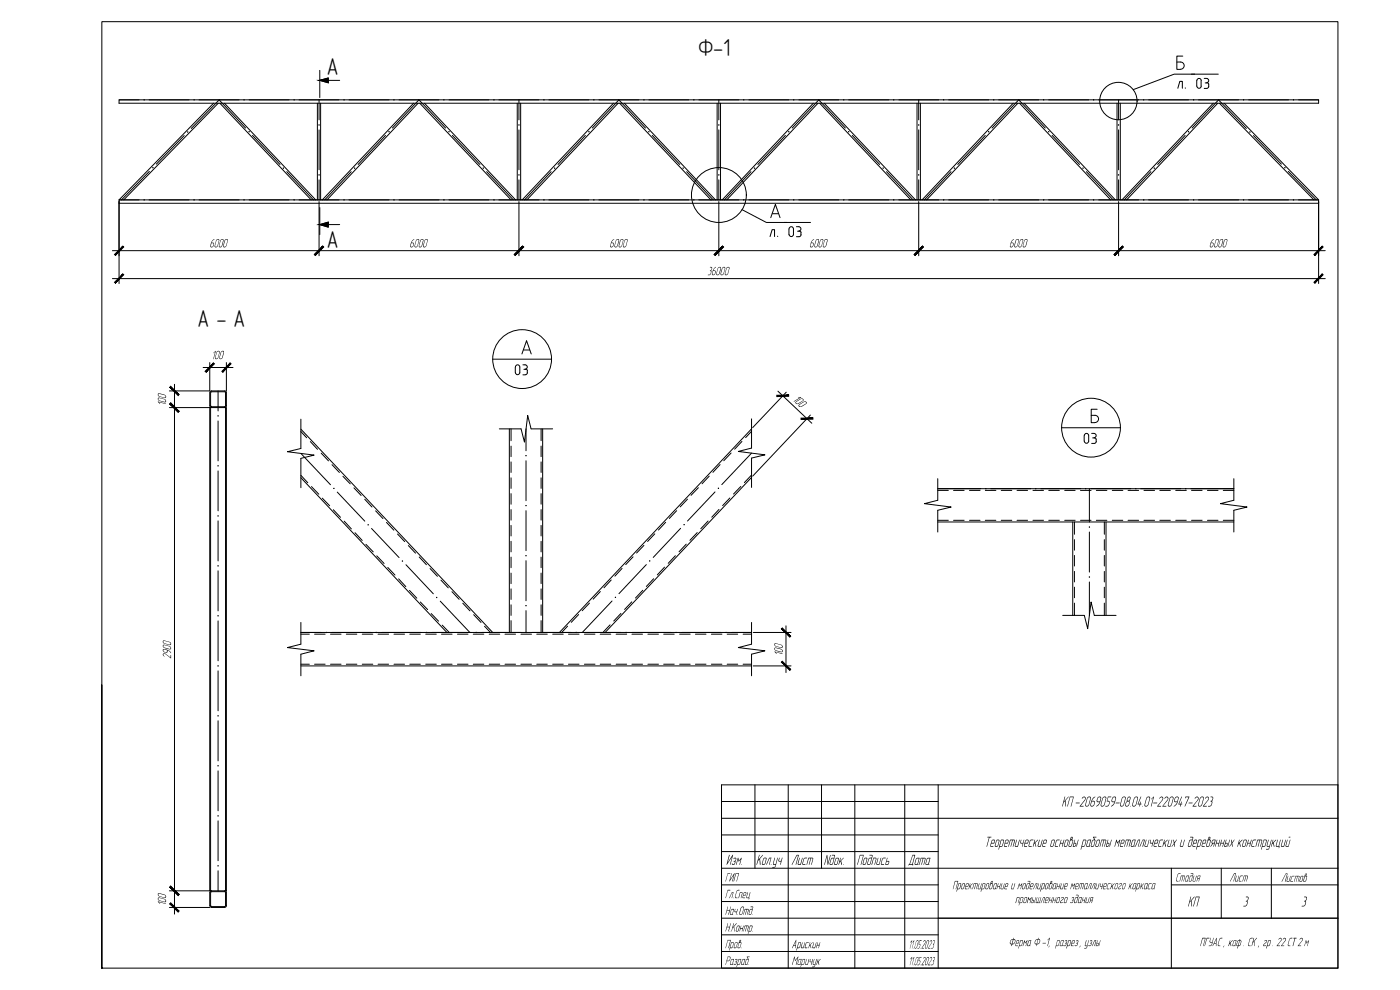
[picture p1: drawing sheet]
<svg xmlns="http://www.w3.org/2000/svg" width="420mm" height="297mm" viewBox="0 0 420 297" stroke-linecap="round" stroke-linejoin="round" font-family="sans-serif">
<!-- layer: 0 -->
<g fill="none" stroke="#000" stroke-width=".3">
<path d="M35.7 30h360v1h-210.2M41.7 30h-6v1h149.8l-27.4 29M44.7 30h12M59.7 30h12.1M64.1 31l-28.4 29h186M65.5 31l-28.4 29M65.7 30l8 8.4M65.8 30l-8.4 8.6M66 31l27.4 29M67.4 31l27.3 29M74.8 30h11.9M89.7 30h12"/>
<path d="M95.2 31v29M95.8 30v6M95.8 39v12M96 24.1l2.5-.7v1.4zM96 21.1v8.2M96.2 31v29M98.5 24.1h3.4M104.7 30h12.1M117.8 38.4l7.9-8.4 8 8.4M119.8 30h11.9M124.1 31l-27.4 29M125.5 31l-27.4 29"/>
<path d="M126 31l27.4 29M127.4 31l27.3 29M134.7 30h12M149.7 30h12.1M155.2 31v29M155.7 30v6M155.7 39v12M156.3 31v29M164.7 30h12M179.7 30h12M184.1 31l-27.4 29M185.7 30l8 8.4"/>
<path d="M185.8 30l-8 8.4M186 31l27.4 29M187.4 31l27.3 29M194.7 30h12M209.7 30h12M215.2 31v29M215.7 30v6M215.7 39v12M216.2 31v29M244.1 31l-27.4 29M245.5 31l-27.4 29M366 31l28.3 29"/>
<path d="M367.4 31l28.3 29h-6M374.7 30h12M389.7 30h6M41.7 60h-6v1h360v-1h-182.3M44.8 51.4l-8.4 8.6M55.3 40.7l-8.4 8.6M75.8 40.6l8.2 8.7M86.1 51.5l8 8.5M95.8 54v6M105.4 51.5l-7.9 8.5M115.7 40.6l-8.2 8.7M135.8 40.6l8.2 8.7"/>
<path d="M146 51.5l8.1 8.5M155.7 54v6M165.4 51.5l-8 8.5M175.7 40.6l-8.2 8.7M195.7 40.6l8.3 8.7M206.1 51.5l7.9 8.5M215.7 54v6M225.4 51.5l-8 8.5M374.7 60h12M386.6 51.4l8.4 8.6M96 67.4l2.5-.7v1.4zM96 62.3v8.1"/>
<path d="M98.5 67.4h3.4M62.9 117.8v4M63 117.8l.5-.5 4.2 .1 .2 .4v4l-.4 .4M63.2 117.8v4M63.2 117.8l.3-.3h4l.2 .3-.1 4.1-4.1 .1-.3-.2M65.4 117.3v6M62.9 122.3h5v145h-5zM63 121.8l.5 .4M63.2 122.3v145M65.4 126.3v12M67.7 122.3v145M90.3 125.8v8.8l-4 .9 8 1.1-4 .9v8.8"/>
<path d="M90.3 129.5l1.7 1.8M90.3 128.8l57.6 61M90.3 136l8.9 9.4M93.1 132.5l2.2 2.3M96.4 136l2.2 2.3M99.7 139.4l2.2 2.4M149.9 128.7h6.5l1 4 1-8 1 4h6.5M152.9 128.7v61.1M153.4 128.7v3.5M153.4 133.8v3.2M153.4 138.6v3.2M157.9 128.7v6.5"/>
<path d="M157.9 138.2v12M162.4 128.7v3.5M162.4 133.8v3.2M162.4 138.6v3.2M162.9 128.7v61.1M216.1 139.4l-2.1 2.3M219.4 135.9l-2.2 2.3M222.7 132.4l-2.2 2.4M225.6 125.7v8.7l-4 1.1 8 1-4 .9v8.8M225.6 129.4l-1.8 1.9M225.6 128.7l-57.7 61.1M225.6 136l-9 9.4"/>
<path d="M65.4 141.3v12M65.4 156.3v12M90.3 142.6l2.1 2.3M90.3 143.3l43.8 46.5M93.5 146l2.2 2.3M96.7 149.5l2.2 2.3M100 152.9l2.2 2.3M101.2 147.6l8.3 8.8M102.9 142.9l2.2 2.3M103.3 156.4l2.2 2.3M106.2 146.4l2.2 2.3M106.6 159.8l2.1 2.4"/>
<path d="M109.5 149.8l2.1 2.3M111.5 158.6l8.3 8.7M112.7 153.3l2.2 2.3M116 156.7l2.2 2.4M153.4 143.4v3.1M153.4 148.1v3.2M153.4 152.9v3.2M153.4 157.6v3.2M157.9 153.2v12M162.4 143.4v3.1M162.4 148.1v3.2M162.4 152.9v3.2"/>
<path d="M162.4 157.6v3.2M199.8 156.7l-2.2 2.3M203.1 153.2l-2.2 2.4M204.3 158.5l-8.3 8.7M206.3 149.8l-2.2 2.3M209.3 159.8l-2.2 2.3M209.6 146.3l-2.2 2.3M212.5 156.3l-2.2 2.4M212.9 142.9l-2.2 2.2M214.6 147.6l-8.3 8.7M215.8 152.9l-2.2 2.3M219 149.4l-2.1 2.3"/>
<path d="M222.3 146l-2.2 2.2M225.6 142.5l-2.2 2.3M225.6 143.2l-44 46.6M281.4 143.6v6.5l-3.9 1 8 1-4.1 1v6.5M281.4 156.1h3.2M281.4 147.1h3.2M281.4 156.6h88.9M281.4 146.6h88.9M286.2 156.1h3.1M286.2 147.1h3.1M291 156.1h3.1M291 147.1h3.1"/>
<path d="M295.7 156.1h3.2M295.7 147.1h3.2M300.5 156.1h3.2M300.5 147.1h3.2M305.2 156.1h3.2M305.2 147.1h3.2M310 156.1h3.2M310 147.1h3.2M314.7 156.1h3.2M314.7 147.1h3.2M319.5 156.1h3.2M319.5 147.1h3.2"/>
<path d="M321.9 156.6v28M322.5 156.6v3.7M324.3 156.1h3.1M324.3 147.1h3.1M326.9 146.6v10M326.9 159.6v12M329 156.1h3.2M329 147.1h3.2M331.4 156.6v3.7M331.9 156.6v28M333.8 156.1h3.2M333.8 147.1h3.2"/>
<path d="M338.5 156.1h3.2M338.5 147.1h3.2M343.3 156.1h3.2M343.3 147.1h3.2M348.1 156.1h3.1M348.1 147.1h3.1M352.8 156.1h3.2M352.8 147.1h3.2M357.6 156.1h3.2M357.6 147.1h3.2M362.4 156.1h3.1M362.4 147.1h3.1"/>
<path d="M367.1 156.1h3.2M367.1 147.1h3.2M370.3 143.6v6.5l-4 1 8 1-4 1v6.5M65.4 171.3v12M109.8 163.3l2.2 2.3M113.1 166.8l2.2 2.3M116.4 170.3l2.1 2.2M119.3 160.2l2.2 2.3M119.6 173.7l2.2 2.3M121.8 169.4l8.2 8.8M122.6 163.7l2.1 2.3M122.9 177.2l2.2 2.3"/>
<path d="M125.8 167.1l2.2 2.3M129.1 170.6l2.2 2.3M132.3 174.1l2.2 2.3M135.6 177.5l2.2 2.3M153.4 162.4v3.2M153.4 167.2v3.1M153.4 171.9v3.2M153.4 176.7v3.2M157.9 168.2v12M162.4 162.4v3.2M162.4 167.2v3.1M162.4 171.9v3.2"/>
<path d="M162.4 176.7v3.2M180.2 177.5l-2.2 2.3M183.4 174l-2.1 2.3M186.7 170.5l-2.2 2.4M190 167.1l-2.2 2.3M192.9 177.1l-2.2 2.3M193.3 163.6l-2.2 2.3M194 169.4l-8.2 8.7M196.2 173.6l-2.2 2.4M196.5 160.2l-2.1 2.3M199.4 170.2l-2.1 2.3M202.7 166.7l-2.2 2.3"/>
<path d="M206 163.3l-2.2 2.3M322.5 161.9v3.2M322.5 166.7v3.1M322.5 171.4v3.2M322.5 176.2v3.2M326.9 174.6v10M331.4 161.9v3.2M331.4 166.7v3.1M331.4 171.4v3.2M331.4 176.2v3.2M65.4 186.3v12M90.3 186.8v6.5l-4 1 8 1-4 1v6.5"/>
<path d="M90.3 199.3h2.5M90.3 190.3h2.5M90.3 199.8h135.3M90.3 189.8h135.3M94.4 199.3h3.2M94.4 190.3h3.2M99.2 199.3h3.2M99.2 190.3h3.2M103.9 199.3h3.2M103.9 190.3h3.2M108.7 199.3h3.2M108.7 190.3h3.2"/>
<path d="M113.5 199.3h3.1M113.5 190.3h3.1M118.2 199.3h3.2M118.2 190.3h3.2M123 199.3h3.2M123 190.3h3.2M126.2 180.6l2.2 2.3M127.8 199.3h3.1M127.8 190.3h3.1M129.4 184.1l2.2 2.3M132.1 180.4l8.9 9.4M132.5 199.3h3.2"/>
<path d="M132.5 190.3h3.2M132.7 187.6l2.1 2.2M137.3 199.3h3.2M137.3 190.3h3.2M138.9 181l2.2 2.3M142 199.3h3.2M142 190.3h3.2M142.2 184.4l2.2 2.4M145.4 187.9l1.8 1.9M146.8 199.3h3.2M146.8 190.3h3.2M151.6 199.3h3.1"/>
<path d="M151.6 190.3h3.1M153.4 181.5v3.1M153.4 186.2v3.6M156.3 199.3h3.2M156.3 190.3h3.2M157.9 183.2v6.6M161.1 199.3h3.2M161.1 190.3h3.2M162.4 181.5v3.1M162.4 186.2v3.6M165.9 199.3h3.1M165.9 190.3h3.1"/>
<path d="M170.3 187.9l-1.7 1.9M170.6 199.3h3.2M170.6 190.3h3.2M173.7 184.4l-2.3 2.3M175.4 199.3h3.2M175.4 190.3h3.2M176.9 181l-2.2 2.2M180.1 199.3h3.2M180.1 190.3h3.2M183.1 187.5l-2.2 2.3M183.7 180.3l-8.9 9.5M184.9 199.3h3.2"/>
<path d="M184.9 190.3h3.2M186.4 184.1l-2.2 2.2M189.6 180.6l-2.1 2.3M189.7 199.3h3.1M189.7 190.3h3.1M194.4 199.3h3.2M194.4 190.3h3.2M199.2 199.3h3.2M199.2 190.3h3.2M204 199.3h3.1M204 190.3h3.1M208.7 199.3h3.2"/>
<path d="M208.7 190.3h3.2M213.5 199.3h3.2M213.5 190.3h3.2M218.2 199.3h3.2M218.2 190.3h3.2M223 199.3h2.6M223 190.3h2.6M225.6 186.8v6.5l-4 1 8 1-4 1v6.5M318.9 184.6h6.5l1 4 1-8 1 4h6.5M322.5 181v3.6M331.4 181v3.6M30.6 205.5v85v-284h370.9v284h-370.9"/>
<path d="M65.4 201.3v12M65.4 216.3v12M65.4 231.3v12M216.5 235.5h185v55h-185zM226.6 235.5v25M236.6 235.5v55M246.5 235.5v25M256.5 235.5v55M271.5 235.5v55M281.6 235.5v55M65.4 246.3v12M216.5 245.5h185"/>
<path d="M216.5 250.5h65.1M216.5 255.5h65.1M216.5 240.5h65.1M62.9 267.8v4M63 271.7l.5 .5M63.2 267.8v4M63.2 267.8l.3-.3 4.1 .1 .1 4.2-.2 .2M63.2 271.7l.3 .3M63.5 272.3h3.9M63.5 272h3.9M63.5 267.3l-.5 .5M65.4 261.3v6"/>
<path d="M67.5 267.3l.4 .5v3.9l-.4 .5M216.5 270.5h65.1M216.5 275.5h185M216.5 265.5h65.1M216.5 260.5h185M351.5 265.5h50M351.5 260.5v30M366.5 260.5v15M381.6 260.5v15M216.5 280.5h65.1M216.5 285.5h65.1"/>
<circle cx="156.7" cy="107.7" r="8.8"/>
<circle cx="327.4" cy="128.3" r="8.8"/>
</g>
<g fill="#000" stroke="#000" stroke-width=".3">
<path d="M56.3 39.6h.1zM58.2 30h.1zM73.2 30h.1zM74.7 39.5h.1zM103.2 30h.1zM118.2 30h.1zM133.1 30h.2zM134.7 39.5h.1zM148.2 30h.1zM155.7 37.4v.2zM163.2 30h.1zM193.2 30h.1z"/>
<path d="M208.2 30h.1zM388.1 30h.2zM45.8 50.3h.2zM58.2 60h.1zM73.2 59.9v.2zM88.2 60h.1zM95.7 52.5h.1zM118.2 59.9v.2zM133.1 60h.2zM155.7 52.5h.1zM166.4 50.4h.1zM178.2 59.9v.2z"/>
<path d="M193.3 59.9v.2zM204.9 50.4h.2zM215.6 52.5h.2zM157.8 136.7h.1zM100.1 146.5h.2zM110.4 157.5h.2zM157.8 151.7h.1zM215.5 146.5h.2zM120.7 168.3h.2zM131 179.3h.1zM157.8 166.7h.1zM112.8 189.8h.2z"/>
<path d="M142.8 189.8h.2zM157.9 181.6v.2zM157.8 189.8h.2zM172.8 189.8h.2zM187.8 189.8h.2zM217.8 189.8h.2zM65.4 229.8h.1zM65.4 259.7v.2z"/>
<path d="M96 24.1h2.5v-.7zM96 24.1h2.5v.7z"/>
<path d="M36.9 73.9l-2.3 2.7 2.5-2.5zM36.9 73.9l-2.3 2.7-.2-.2z"/>
<path d="M94.4 76.4l.2 .2 2.3-2.7zM96.9 73.9l.2 .2-2.5 2.5z"/>
<path d="M96.9 73.9l-2.3 2.7 2.5-2.5zM96.9 73.9l-2.3 2.7-.2-.2z"/>
<path d="M96 67.4h2.5v-.7zM96 67.4h2.5v.7z"/>
<path d="M154.3 76.4l.3 .2 2.2-2.7zM156.8 73.9l.3 .2-2.5 2.5z"/>
<path d="M156.8 73.9l-2.2 2.7 2.5-2.5zM156.8 73.9l-2.2 2.7-.3-.2z"/>
<path d="M214.3 76.4l.3 .2 2.2-2.7zM216.8 73.9l.3 .2-2.5 2.5z"/>
<path d="M216.8 73.9l-2.2 2.7 2.5-2.5zM216.8 73.9l-2.2 2.7-.3-.2z"/>
<path d="M394.3 76.4l.3 .2 2.2-2.7zM396.8 73.9l.3 .2-2.5 2.5z"/>
<path d="M36.9 82.2l-2.3 2.7 2.5-2.4zM36.9 82.2l-2.3 2.7-.2-.2z"/>
<path d="M394.3 84.7l.3 .2 2.2-2.7zM396.8 82.2l.3 .3-2.5 2.4z"/>
<path d="M51 116.2l2.5 2.5 .2-.3zM51.2 115.9l2.5 2.5-2.7-2.2z"/>
<path d="M64.1 108.9l-2.3 2.8 2.5-2.5zM64.1 108.9l-2.3 2.8-.2-.3z"/>
<path d="M66.6 111.4l.2 .3 2.3-2.8zM69.1 108.9l.2 .3-2.5 2.5z"/>
<path d="M233.2 119l3.5-.1v-.4zM233.1 118.6l3.6-.1-3.5 .5z"/>
<path d="M51.2 120.9l-.2 .3 2.7 2.2zM51 121.2l2.7 2.2-.2 .3z"/>
<path d="M51 121.2l2.5 2.5 .2-.3zM51.2 120.9l2.5 2.5-2.7-2.2z"/>
<path d="M240.4 125.5v.3l3.6-.4zM240.4 125.8l3.6-.4v.4z"/>
<path d="M234.8 198.4l-.3 .3 2.8 2.2zM234.5 198.7l2.8 2.2-.3 .3z"/>
<path d="M234.5 188.7l2.5 2.5 .3-.3zM234.5 188.7l.3-.3 2.5 2.5z"/>
<path d="M51.2 270.9l-.2 .3 2.7 2.2zM51 271.2l2.7 2.2-.2 .3z"/>
<path d="M51.2 265.9l-.2 .3 2.7 2.2zM51 266.2l2.7 2.2-.2 .3z"/>
<path d="M51 266.2l2.5 2.5 .2-.3zM51.2 265.9l2.5 2.5-2.7-2.2z"/>
<circle cx="43.3" cy="29.9" r=".07"/>
<circle cx="88.3" cy="29.9" r=".07"/>
<circle cx="95.8" cy="37.5" r=".07"/>
<circle cx="116.8" cy="39.5" r=".07"/>
<circle cx="176.8" cy="39.5" r=".07"/>
<circle cx="178.2" cy="29.9" r=".07"/>
<circle cx="194.7" cy="39.5" r=".07"/>
<circle cx="215.7" cy="37.5" r=".07"/>
<circle cx="43.3" cy="60" r=".07"/>
<circle cx="85.1" cy="50.4" r=".07"/>
<circle cx="103.3" cy="60" r=".07"/>
<circle cx="106.4" cy="50.4" r=".07"/>
<circle cx="145" cy="50.4" r=".07"/>
<circle cx="148.3" cy="60" r=".07"/>
<circle cx="163.2" cy="60" r=".07"/>
<circle cx="208.2" cy="60" r=".07"/>
<circle cx="385.6" cy="50.3" r=".07"/>
<circle cx="388.2" cy="60" r=".07"/>
<circle cx="65.5" cy="139.8" r=".07"/>
<circle cx="65.5" cy="124.8" r=".07"/>
<circle cx="65.5" cy="154.8" r=".07"/>
<circle cx="205.3" cy="157.4" r=".07"/>
<circle cx="295.9" cy="146.6" r=".07"/>
<circle cx="310.9" cy="146.6" r=".07"/>
<circle cx="325.9" cy="146.6" r=".07"/>
<circle cx="327" cy="158.1" r=".07"/>
<circle cx="340.9" cy="146.6" r=".07"/>
<circle cx="65.5" cy="169.8" r=".07"/>
<circle cx="184.7" cy="179.2" r=".07"/>
<circle cx="195" cy="168.3" r=".07"/>
<circle cx="327" cy="173.1" r=".07"/>
<circle cx="65.5" cy="199.8" r=".07"/>
<circle cx="65.5" cy="184.8" r=".07"/>
<circle cx="97.9" cy="189.8" r=".07"/>
<circle cx="127.9" cy="189.8" r=".07"/>
<circle cx="202.9" cy="189.8" r=".07"/>
<circle cx="65.5" cy="214.8" r=".07"/>
<circle cx="65.5" cy="244.8" r=".07"/>
</g>
<g fill="#fff" stroke="#fff" stroke-width=".3">
<path d="M209.5 11.5l12.4 5.6h-12.4zM209.5 11.5l12.4 5.6v-5.6z"/>
<path d="M97.8 17.3l3.4 5.6h-3.4zM97.8 17.3l3.4 5.6v-5.6z"/>
<path d="M97.8 69l3.4 5.6h-3.4zM97.8 69l3.4 5.6v-5.6z"/>
<path d="M59.3 92.8l15 5.6h-15zM59.3 92.8l15 5.6v-5.6z"/>
</g>
<!-- layer: AS_INS_ON -->
<g fill="none" stroke="#000" stroke-width=".3">
<path d="M147.8 107.8h17.7M154.6 110.1v1.7M154.7 110.1a.66 .66 0 0 1 .7-.6 .66 .66 0 0 1 .6 .6v1.7a.66 .66 0 0 1-.7 .6 .66 .66 0 0 1-.6-.6M156.6 106.2l1.4-4 1.4 4M156.9 109.5h.7a.66 .66 0 0 1 .6 .6 .66 .66 0 0 1-.6 .7M156.9 112.5h.7M157.1 105h1.9M157.2 110.8h.6M157.8 110.8l.5 .4M158.2 111.2v.6M158.3 111.8l-.2 .4-.4 .2M318.6 128.3h17.6"/>
<path d="M325.6 130.2l.5-.2 .6 .4v1.9a.66 .66 0 0 1-.6 .7 .66 .66 0 0 1-.7-.7zM327.6 130h.7a.66 .66 0 0 1 .7 .7 .66 .66 0 0 1-.7 .6M327.9 131.4h.6M328.5 131.4l.4 .2 .1 1.1-.4 .3h-1M329.3 122.8h-1.8v4h1.1a1.08 1.08 0 0 0 1.1-1.1 1.08 1.08 0 0 0-1.1-1.1h-1.1"/>
<circle cx="215.8" cy="58.5" r="8.2"/>
</g>
<!-- layer: AS_DIM_ON -->
<path d="M212.1 79.8l7.3 3.1h-7.3zM212.1 79.8l7.3 3.1v-3.1z" fill="#fff" stroke="#fff" stroke-width=".3"/>
<g fill="none" stroke="#000" stroke-width=".3">
<path d="M33.7 75.2h364M35.7 60.5v24.6M95.8 60.5v16.2M155.7 60.5v16.2M215.7 60.5v16.2M395.7 60.5v24.6M33.7 83.6h364M52.4 115.3v159M61 110.3h8.9M62.9 108.8v8.5h-12.1M67.9 108.8v8.5M233.5 117.4l10.1 9.6"/>
<path d="M236 117.7l-10.1 10.6M50.8 122.3h12.1M243.2 124.5l-17.3 18.4M226.1 199.8h11.3M226.1 189.8h11.3M235.9 187.8v14M50.8 272.3h12.1M50.8 267.3h12.1"/>
</g>
<text font-size="65.3" x="233.9" y="68.1">03Бл.</text>
<g font-size="7.3">
<text x="209.5" y="16.8">Ф-1</text>
<text x="98.1" y="22.6">А</text>
<text x="98.1" y="74.3">А</text>
<text x="59.3" y="98.1">А - А</text>
</g>
<text font-size="5.7" x="339.7" y="27.2">03Бл.</text>
<g font-size="4.8">
<text x="318.6" y="242">КП-2069059-08.04.01-220947-2023</text>
<text x="295.4" y="254.1">Теоретические основы работы металлических и деревянных конструкций</text>
<text x="217.8" y="259.5">Изм.</text>
<text x="226.8" y="259.5">Кол.уч</text>
<text x="237.4" y="259.5">Лист</text>
<text x="247.1" y="259.5">Nдок.</text>
<text x="257.1" y="259.5">Подпись</text>
<text x="272.5" y="259.5">Дата</text>
<text x="356.4" y="272">КП</text>
<text x="373" y="272">3</text>
<text x="390.4" y="272">3</text>
</g>
<g font-size="4">
<text x="62.8" y="74.2">6000</text>
<text x="122.9" y="74.2">6000</text>
<text x="182.8" y="74.2">6000</text>
<text x="242.8" y="74.2">6000</text>
<text x="302.8" y="74.2">6000</text>
<text x="362.8" y="74.2">6000</text>
<text x="212.3" y="82.6">36000</text>
<text x="63.4" y="107.8">100</text>
<text x="49.9" y="121.9" transform="rotate(-90 49.9 121.9)">100</text>
<text x="237.7" y="120" transform="rotate(44 237.7 120)">100</text>
<text x="51.4" y="197.7" transform="rotate(-90 51.4 197.7)">2900</text>
<text x="234.9" y="196.8" transform="rotate(-90 234.9 196.8)">100</text>
<text x="217.6" y="264.5">ГИП</text>
<text x="217.6" y="269.5">Гл.Спец</text>
<text x="285.8" y="266.8">Проектирование и моделирование металлического каркаса</text>
<text x="352.7" y="264.5">Стадия</text>
<text x="369" y="264.5">Лист</text>
<text x="384.5" y="264.6">Листов</text>
<text x="49.9" y="271.8" transform="rotate(-90 49.9 271.8)">100</text>
<text x="217.6" y="274.5">Нач.Отд.</text>
<text x="304.6" y="271">промышленного здания</text>
<text x="217.6" y="279.5">Н.Контр.</text>
<text x="217.6" y="284.5">Пров.</text>
<text x="237.5" y="284.5">Арискин</text>
<text x="272.6" y="284.6">11.05.2023</text>
<text x="302.6" y="283.9">Ферма Ф-1, разрез, узлы</text>
<text x="360" y="283.9">ПГУАС, каф. СК, гр. 22СТ2м</text>
<text x="217.6" y="289.5">Разраб.</text>
<text x="237.5" y="289.5">Маричук</text>
<text x="272.6" y="289.6">11.05.2023</text>
</g>
</svg>
